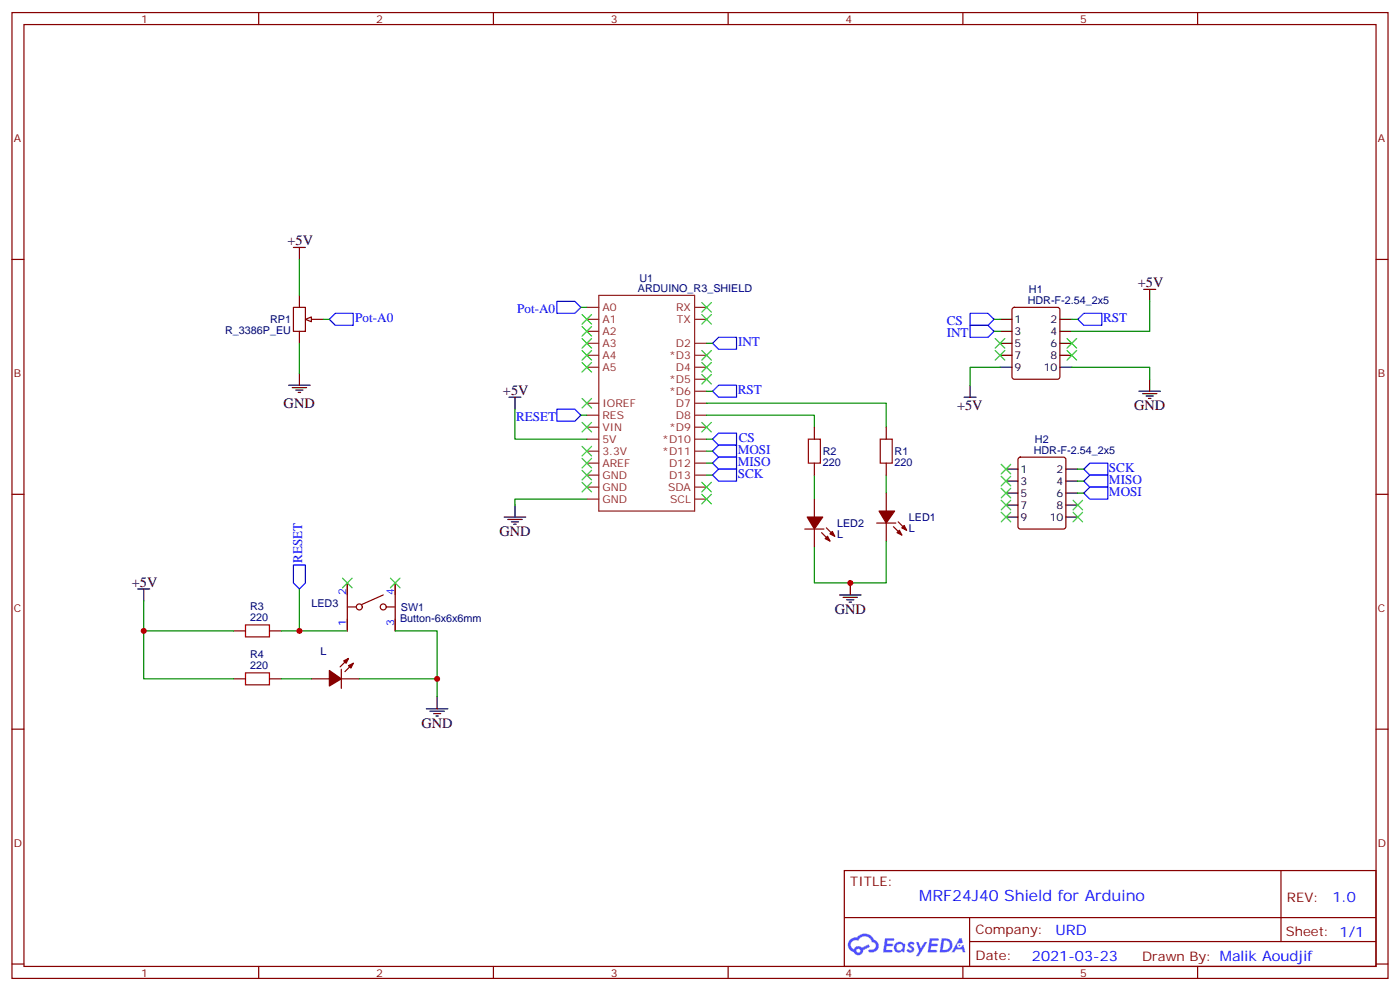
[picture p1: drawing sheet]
<svg xmlns="http://www.w3.org/2000/svg" width="412mm" height="292mm" viewBox="0 0 412 292" stroke-linecap="round" stroke-linejoin="round" font-family="sans-serif">
<g fill="none" stroke="#870000" stroke-width=".35">
<path d="M3.5 3.7h405.4v284.3h-405.4zM7.1 7.2h398.2v277.3h-398.2zM76.2 3.7v3.5M145.3 3.7v3.5M214.5 3.7v3.5M283.6 3.7v3.5M352.8 3.7v3.5M3.5 76.4h3.6M405.3 76.4h3.6M3.5 145.5h3.6M405.3 145.5h3.6M3.5 214.7h3.6"/>
<path d="M405.3 214.7h3.6M248.7 256.3h156.6v28.2h-156.6zM377.3 256.3v20.9M248.7 270.1h156.5M285.6 277.2h119.6M285.6 270.1v14.2M3.5 283.8h3.6M76.2 284.5v3.5M145.3 284.5v3.5M214.5 284.5v3.5M283.6 284.5v3.5M352.8 284.5v3.5"/>
<path d="M405.3 283.8h3.6"/>
</g>
<g fill="#5487ff">
<path d="M267.7 277.5a1.22 1.22 0 0 1 1.7 .2l-.4 .6a.47 .47 0 0 0-.3-.4 .47 .47 0 0 0-.5 .2l.1 .2a1.14 1.14 0 0 1 .8 1.8 1.14 1.14 0 0 1-1.9 0l-.2-.2 .5-.6 .7 .5a.29 .29 0 0 0 .3-.3 .29 .29 0 0 0-.2-.3 1.04 1.04 0 0 1-.6-1.7z"/>
<path d="M260.7 276.2h2.4l.3 .2-.2 .5-1.8 .1-.1 .8h1.5l.3 .4-.3 .4h-1.6l-.2 1.1h1.7l.2 .3-.2 .3-2.6 .1z"/>
<path d="M273.8 276.2h2.4l.3 .2-.1 .5-1.8 .1-.2 .8h1.6l.3 .4-.4 .4-1.6-.1-.1 1.1 1.7 .1 .2 .3-.2 .3-2.6 .1z"/>
<path d="M282.6 276.2h.7l.3 1.3-.6 .3a.69 .69 0 0 0-1 .3 .69 .69 0 0 0 .4 .9 .69 .69 0 0 0 .9-.6l.5-.2 .6 2.2h-.8l-.2-.9h-1.8l-.5 .9h-.8z"/>
<path d="M269.8 277.3h.8l.6 1.8 1.1-1.8h.9l-2.6 4.2h-.8l.9-1.5z"/>
<path d="M277.4 276.2l-.6 4.2h1.3a2.11 2.11 0 0 0 2.5-2.1 2.11 2.11 0 0 0-2.5-2.1zM278.1 277a1.39 1.39 0 0 1 1.7 1.4 1.39 1.39 0 0 1-1.8 1.2h-.3z"/>
<path d="M263.7 277.8a1.54 1.54 0 0 0-.1 2.2 1.54 1.54 0 0 0 2.2 .1l.6 .3 .3-2.3-.2-.3h-.4a1.49 1.49 0 0 0-2.4 0zM264 278.8a.94 .94 0 0 1 1.8 0 .94 .94 0 0 1-1.8 0z"/>
<path d="M250.4 276.6a2.18 2.18 0 0 0 1.1 3.7 1.44 1.44 0 0 0 1.6 .9 1.44 1.44 0 0 0 1.2-1.4l2-1.1-.5-.7-1.9 1a1.47 1.47 0 0 0-2.4 .4 1.39 1.39 0 0 1-.7-1.9 1.39 1.39 0 0 1 2-.5 2.12 2.12 0 0 1 2.2-1.3 2.12 2.12 0 0 1 1.9 1.7 1.14 1.14 0 0 1 1.1 1.4 1.14 1.14 0 0 1-1.7 .7 .43 .43 0 0 0-.5 .4 .43 .43 0 0 0 .4 .5 1.98 1.98 0 0 0 2.5-1.2 1.98 1.98 0 0 0-1.2-2.6 3.1 3.1 0 0 0-5.3-.6l-.9 .1zM252.3 279.9a.55 .55 0 0 1 1.1 0 .55 .55 0 0 1-1.1 0z"/>
<circle cx="282.6" cy="278.3" r=".26"/>
</g>
<g fill="none" stroke="#8c2424" stroke-width=".35">
<path d="M172.9 90.5h3.5M172.9 94h3.5M172.9 97.5h3.5M176.4 87h28.2v63.5h-28.2zM204.6 90.5h3.5M204.6 94h3.5M172.9 101.1h3.5M172.9 104.6h3.5M172.9 108.1h3.5M172.9 118.7h3.5M204.6 101.1h3.5M204.6 104.6h3.5"/>
<path d="M204.6 108.1h3.5M204.6 111.7h3.5M204.6 115.2h3.5M204.6 118.7h3.5M172.9 122.2h3.5M172.9 125.8h3.5M172.9 129.3h3.5M172.9 132.8h3.5M172.9 136.3h3.5M172.9 139.9h3.5M204.6 122.2h3.5M204.6 125.8h3.5"/>
<path d="M204.6 129.3h3.5M204.6 132.8h3.5M204.6 136.3h3.5M204.6 139.9h3.5M172.9 143.4h3.5M172.9 146.9h3.5M204.6 143.4h3.5M204.6 146.9h3.5"/>
</g>
<path d="M86.4 90.5h3.6v7h-3.6zM88.2 87v3.5M88.2 97.5v3.6M91.7 94h3.5" fill="none" stroke="#870000" stroke-width=".35"/>
<path d="M90 94l1.7-.7v1.4z" fill="#f0f0f0" stroke="#870000" stroke-width=".35"/>
<g fill="none" stroke="#000" stroke-width=".35">
<path d="M86.4 72.8h3.6M88.2 72.8v3.6M294.6 94h3.5M294.6 97.5h3.5M312.2 94h3.5M312.2 97.5h3.5M336.9 85.2h3.5M338.7 85.2v3.5M85 113.4h6.4M86.1 114.1h4.2M87.1 114.8h2.2M87.8 115.5h.7"/>
<path d="M88.2 109.9v3.5M149.9 116.9h3.6M151.7 116.9v3.6M284 116.9h3.5M285.8 113.4v3.5M294.6 101.1h3.5M294.6 104.6h3.5M294.6 108.1h3.5M312.2 101.1h3.5M312.2 104.6h3.5M312.2 108.1h3.5M335.5 115.2h6.3"/>
<path d="M336.5 115.9h4.3M337.6 116.6h2.1M338.3 117.3h.7M338.7 111.7v3.5M296.3 138.1h3.6M314 138.1h3.5M148.5 152.2h6.4M149.6 152.9h4.2M150.6 153.6h2.2M151.3 154.3h.7M151.7 148.7v3.5M296.3 152.2h3.6"/>
<path d="M296.3 141.6h3.6M296.3 145.2h3.6M296.3 148.7h3.6M314 152.2h3.5M314 141.6h3.5M314 145.2h3.5M314 148.7h3.5M40.6 173.4h3.5M42.3 173.4v3.5M247.3 175.2h6.3M248.4 175.9h4.2M249.4 176.6h2.1"/>
<path d="M250.1 177.3h.7M250.5 171.6v3.6M125.6 208.7h6.3M126.6 209.4h4.3M127.7 210.1h2.1M128.4 210.8h.7M128.8 205.1v3.6"/>
</g>
<g fill="none" stroke="#008700" stroke-width=".35">
<path d="M88.2 76.4v10.6M95.2 94h1.8M171.1 90.5h1.8M292.8 94h1.8M292.8 97.5h1.8M315.7 94h1.8M338.7 88.7v8.8h-23M88.2 101.1v8.8M208.1 118.7h53v7.1M208.1 101.1h1.8M208.1 115.2h1.8M294.6 108.1h-8.8v5.3"/>
<path d="M315.7 108.1h23v3.6M151.7 120.5v8.8h21.2M171.1 122.2h1.8M208.1 122.2h31.8v3.6M208.1 129.3h1.8M208.1 139.9h1.8M208.1 136.3h1.8M208.1 132.8h1.8M239.9 139.9v7M261.1 139.9v5.3M317.5 138.1h1.8M172.9 146.9h-21.2v1.8"/>
<path d="M261.1 159.3v12.3h-21.2v-10.6M317.5 145.2h1.8M317.5 141.6h1.8M42.3 176.9v8.8h26.5M88.2 173.4v12.3M42.3 185.7v14.1h26.5M82.9 199.8h8.8M82.9 185.7h19.4M105.8 199.8h23M116.4 185.7h12.4v19.4"/>
</g>
<g fill="none" stroke="#00f" stroke-width=".35">
<path d="M97 94l1.8-1.7h5.3v3.5h-5.3zM164 88.7h5.3l1.8 1.8-1.8 1.8h-5.3zM285.8 92.3h5.2l1.8 1.7-1.8 1.8h-5.2zM285.8 95.8h5.2l1.8 1.7-1.8 1.8h-5.2zM317.5 94l1.8-1.7h5.3v3.5h-5.3zM209.9 101.1l1.8-1.8h5.3v3.5h-5.3zM209.9 115.2l1.8-1.8h5.3v3.5h-5.3zM164 120.5h5.3l1.8 1.7-1.8 1.8h-5.3zM209.9 129.3l1.8-1.8h5.3v3.6h-5.3zM209.9 139.9l1.8-1.8h5.3v3.5h-5.3zM209.9 136.3l1.8-1.7h5.3v3.5h-5.3zM209.9 132.8l1.8-1.7h5.3v3.5h-5.3z"/>
<path d="M319.3 138.1l1.7-1.8h5.3v3.6h-5.3zM319.3 141.6l1.7-1.7h5.3v3.5h-5.3zM319.3 145.2l1.7-1.8h5.3v3.5h-5.3zM86.4 166.3h3.6v5.3l-1.8 1.8-1.8-1.8z"/>
</g>
<g fill="none" stroke="#3c3" stroke-width=".35">
<path d="M171.4 92.6l2.9 2.8M171.4 96.1l2.9 2.9M171.4 99.7l2.9 2.8M174.3 92.6l-2.9 2.8M174.3 96.1l-2.9 2.9M174.3 99.7l-2.9 2.8M206.7 89.1l2.8 2.8M206.7 92.6l2.8 2.8M209.5 89.1l-2.8 2.8M209.5 92.6l-2.8 2.8M293.2 99.7l2.8 2.8M296 99.7l-2.8 2.8"/>
<path d="M314.3 99.7l2.8 2.8M317.1 99.7l-2.8 2.8M171.4 103.2l2.9 2.8M171.4 106.7l2.9 2.8M171.4 117.3l2.9 2.8M174.3 103.2l-2.9 2.8M174.3 106.7l-2.9 2.8M174.3 117.3l-2.9 2.8M206.7 103.2l2.8 2.8M206.7 106.7l2.8 2.8M206.7 110.2l2.8 2.9M209.5 103.2l-2.8 2.8"/>
<path d="M209.5 106.7l-2.8 2.8M209.5 110.2l-2.8 2.9M293.2 103.2l2.8 2.8M296 103.2l-2.8 2.8M314.3 103.2l2.8 2.8M317.1 103.2l-2.8 2.8M171.4 124.4l2.9 2.8M171.4 131.4l2.9 2.8M171.4 134.9l2.9 2.9M171.4 138.5l2.9 2.8M174.3 138.5l-2.9 2.8M174.3 124.4l-2.9 2.8"/>
<path d="M174.3 131.4l-2.9 2.8M174.3 134.9l-2.9 2.9M206.7 124.4l2.8 2.8M209.5 124.4l-2.8 2.8M294.9 136.7l2.8 2.8M297.7 136.7l-2.8 2.8M171.4 142l2.9 2.8M174.3 142l-2.9 2.8M206.7 142l2.8 2.8M206.7 145.5l2.8 2.8M209.5 142l-2.8 2.8M209.5 145.5l-2.8 2.8"/>
<path d="M294.9 140.2l2.8 2.9M294.9 143.8l2.8 2.8M294.9 147.3l2.8 2.8M294.9 150.8l2.8 2.8M297.7 140.2l-2.8 2.9M297.7 143.8l-2.8 2.8M297.7 147.3l-2.8 2.8M297.7 150.8l-2.8 2.8M316.1 147.3l2.8 2.8M316.1 150.8l2.8 2.8M318.9 147.3l-2.8 2.8M318.9 150.8l-2.8 2.8"/>
<path d="M100.9 170.2l2.8 2.8M103.7 170.2l-2.8 2.8M115 170.2l2.8 2.8M117.8 170.2l-2.8 2.8"/>
</g>
<g fill="#870000" stroke="#870000" stroke-width=".35">
<path d="M264.2 156.8l.7-.7 .7 1.4z"/>
<path d="M265.6 155.4l.7-.7 .8 1.4z"/>
<path d="M258.9 150.5h4.6l-2.4 3.5z"/>
<path d="M243.8 157.9l.7 1.4-1.4-.7z"/>
<path d="M244.5 157.2l.7-.7 .7 1.4z"/>
<path d="M237.8 152.2h4.6l-2.5 3.6z"/>
<path d="M102.7 196l1.4-.7-.7 1.4z"/>
<path d="M101.2 194.6l1.5-.7-.7 1.4z"/>
<path d="M97 197.4l3.5 2.4-3.5 2.2z"/>
</g>
<g fill="none" stroke="#870000" stroke-width=".35">
<path d="M298.3 90.7l.5-.2h12.7l.7 .4v20l-.5 .7-12.9 .1-.6-.5-.1-20zM239.9 125.8v3.5M239.9 136.3v3.6M261.1 125.8v3.5M261.1 136.3v3.6M300.1 134.8l.5-.2h12.7l.6 .4 .1 20-.5 .7-12.9 .1-.7-.5v-20zM237.1 155.8h5.6M239.9 146.9v5.3M239.9 155.8v5.2M242 156.8l2.5 2.5M243.4 155.4l2.5 2.5M258.2 154h5.7"/>
<path d="M261.1 145.2v5.3M261.1 154v5.3M263.2 155l2.4 2.5M264.6 153.6l2.5 2.5M102.3 171.6v14.1M102.3 178.7h2.5M112.9 175.2l-6.4 2.8M113.9 178.7h2.5M116.4 171.6v14.1M68.8 199.8h3.5M68.8 185.7h3.5M79.4 199.8h3.5"/>
<path d="M79.4 185.7h3.5M91.7 199.8h5.3M100.5 199.8h5.3M100.5 197v5.7M102.7 193.9l-2.5 2.4M104.1 195.3l-2.5 2.4"/>
<circle cx="105.8" cy="178.7" r=".88"/>
<circle cx="112.9" cy="178.7" r=".88"/>
</g>
<path d="M238.1 129.3h3.6v7h-3.6zM259.3 129.3h3.5v7h-3.5zM72.3 184h7.1v3.5h-7.1zM72.3 198.1h7.1v3.5h-7.1z" fill="none" stroke="#a10000" stroke-width=".35"/>
<g fill="#c00">
<circle cx="250.5" cy="171.6" r=".88"/>
<circle cx="42.3" cy="185.7" r=".88"/>
<circle cx="128.8" cy="199.8" r=".88"/>
<circle cx="88.2" cy="185.7" r=".88"/>
</g>
<text font-size="4.6" fill="#00f" x="270.8" y="265.3">MRF24J40 Shield for Arduino</text>
<g font-size="4.2">
<text x="84.7" y="72.1">+5V</text>
<text x="335.1" y="84.5">+5V</text>
<text x="148.2" y="116.2">+5V</text>
<text x="83.6" y="120.1">GND</text>
<text x="281.9" y="120.8">+5V</text>
<text x="334.1" y="120.8">GND</text>
<text x="147.1" y="157.9">GND</text>
<text x="38.8" y="172.7">+5V</text>
<text x="245.9" y="180.8">GND</text>
<text x="124.2" y="214.3">GND</text>
</g>
<g font-size="4.2" fill="#00f">
<text x="392.5" y="265.6">1.0</text>
<text x="310.9" y="275.1">URD</text>
<text x="304" y="282.9">2021-03-23</text>
</g>
<g font-size="3.9" fill="#00f">
<text x="104.7" y="94.9">Pot-A0</text>
<text x="152.3" y="92.3">Pot-A0</text>
<text x="278.9" y="95.8">CS</text>
<text x="324.9" y="94.9">RST</text>
<text x="217.4" y="101.9">INT</text>
<text x="278.9" y="99.3">INT</text>
<text x="217.3" y="116">RST</text>
<text x="152" y="124">RESET</text>
<text x="217.6" y="130.1">CS</text>
<text x="217.3" y="137.2">MISO</text>
<text x="217.3" y="133.7">MOSI</text>
<text x="217.3" y="140.7">SCK</text>
<text x="326.7" y="139">SCK</text>
<text x="326.7" y="142.5">MISO</text>
<text x="326.7" y="146">MOSI</text>
<text x="89" y="165.7" transform="rotate(-90 89 165.7)">RESET</text>
</g>
<g font-size="3.9" fill="#800">
<text x="250.5" y="260.9">TITLE:</text>
<text x="379.1" y="265.6">REV:</text>
<text x="287.4" y="275.1">Company:</text>
<text x="378.7" y="275.7">Sheet: 1/1</text>
<text x="287.4" y="282.8">Date:</text>
<text x="336.4" y="282.8">Drawn By: Malik Aoudjif</text>
</g>
<g font-size="3.2" fill="#800">
<text x="41.6" y="6.7">1</text>
<text x="110.8" y="6.7">2</text>
<text x="179.9" y="6.7">3</text>
<text x="249.1" y="6.7">4</text>
<text x="318.2" y="6.7">5</text>
<text x="4.1" y="41.8">A</text>
<text x="405.9" y="41.8">A</text>
<text x="4.1" y="110.9">B</text>
<text x="405.9" y="110.9">B</text>
<text x="4.1" y="180.1">C</text>
<text x="405.9" y="180.1">C</text>
<text x="4.1" y="249.2">D</text>
<text x="405.9" y="249.2">D</text>
<text x="41.6" y="287.5">1</text>
<text x="110.8" y="287.5">2</text>
<text x="179.9" y="287.5">3</text>
<text x="249.1" y="287.5">4</text>
<text x="318.2" y="287.5">5</text>
</g>
<g font-size="3.2" fill="#000080">
<text x="188.4" y="83">U1</text>
<text x="187.9" y="85.9">ARDUINO_R3_SHIELD</text>
<text x="302.7" y="89.4">HDR-F-2.54_2x5</text>
<text x="303.1" y="86.3">H1</text>
<text x="79.6" y="95.1">RP1</text>
<text x="66.3" y="98.4">R_3386P_EU</text>
<text x="304.8" y="130.4">H2</text>
<text x="242.4" y="137.1">220</text>
<text x="242.4" y="134">R2</text>
<text x="263.5" y="137.1">220</text>
<text x="263.5" y="134">R1</text>
<text x="304.5" y="133.5">HDR-F-2.54_2x5</text>
<text x="246.6" y="155.1">LED2</text>
<text x="267.8" y="153.4">LED1</text>
<text x="246.6" y="158.3">L</text>
<text x="267.8" y="156.5">L</text>
<text x="73.7" y="179.7">R3</text>
<text x="91.7" y="178.7">LED3</text>
<text x="118.1" y="179.8">SW1</text>
<text x="73.7" y="182.9">220</text>
<text x="117.8" y="183">Button-6x6x6mm</text>
<text x="73.7" y="197">220</text>
<text x="73.7" y="193.8">R4</text>
<text x="94.4" y="192.8">L</text>
</g>
<g font-size="3.2" fill="#8d2323">
<text x="177.4" y="91.5">A0</text>
<text x="177.4" y="95.1">A1</text>
<text x="199.2" y="91.5">RX</text>
<text x="199.4" y="95.1">TX</text>
<text x="177.4" y="98.6">A2</text>
<text x="177.4" y="102.1">A3</text>
<text x="177.4" y="105.7">A4</text>
<text x="197.1" y="105.7">*D3</text>
<text x="199.1" y="102.1">D2</text>
<text x="177.4" y="109.2">A5</text>
<text x="197.1" y="112.7">*D5</text>
<text x="199.1" y="109.2">D4</text>
<text x="177.4" y="119.8">IOREF</text>
<text x="197.1" y="116.2">*D6</text>
<text x="199.1" y="119.8">D7</text>
<text x="177.4" y="123.3">RES</text>
<text x="199.1" y="123.3">D8</text>
<text x="177.4" y="126.8">VIN</text>
<text x="177.4" y="130.4">5V</text>
<text x="195.1" y="130.4">*D10</text>
<text x="197.1" y="126.8">*D9</text>
<text x="177.4" y="137.4">AREF</text>
<text x="177.4" y="133.9">3.3V</text>
<text x="195.1" y="133.9">*D11</text>
<text x="197.1" y="137.4">D12</text>
<text x="177.4" y="140.9">GND</text>
<text x="197.1" y="140.9">D13</text>
<text x="177.4" y="144.5">GND</text>
<text x="177.4" y="148">GND</text>
<text x="196.8" y="144.5">SDA</text>
<text x="197.4" y="148">SCL</text>
</g>
<g font-size="3.2">
<text x="298.8" y="95.1">1</text>
<text x="309.5" y="95.1">2</text>
<text x="298.8" y="98.6">3</text>
<text x="309.5" y="98.6">4</text>
<text x="298.8" y="102.1">5</text>
<text x="298.8" y="105.7">7</text>
<text x="309.5" y="102.1">6</text>
<text x="309.5" y="105.7">8</text>
<text x="298.8" y="109.2">9</text>
<text x="307.5" y="109.2">10</text>
<text x="300.6" y="139.2">1</text>
<text x="300.6" y="142.7">3</text>
<text x="311.2" y="139.2">2</text>
<text x="311.2" y="142.7">4</text>
<text x="300.6" y="146.2">5</text>
<text x="300.6" y="149.8">7</text>
<text x="311.2" y="146.2">6</text>
<text x="311.2" y="149.8">8</text>
<text x="300.6" y="153.3">9</text>
<text x="309.2" y="153.3">10</text>
</g>
<g font-size="3.2" fill="#00f">
<text x="102" y="175.2" transform="rotate(-90 102 175.2)">2</text>
<text x="116.1" y="175.2" transform="rotate(-90 116.1 175.2)">4</text>
<text x="102" y="184.2" transform="rotate(-90 102 184.2)">1</text>
<text x="116.1" y="184.2" transform="rotate(-90 116.1 184.2)">3</text>
</g>
</svg>
